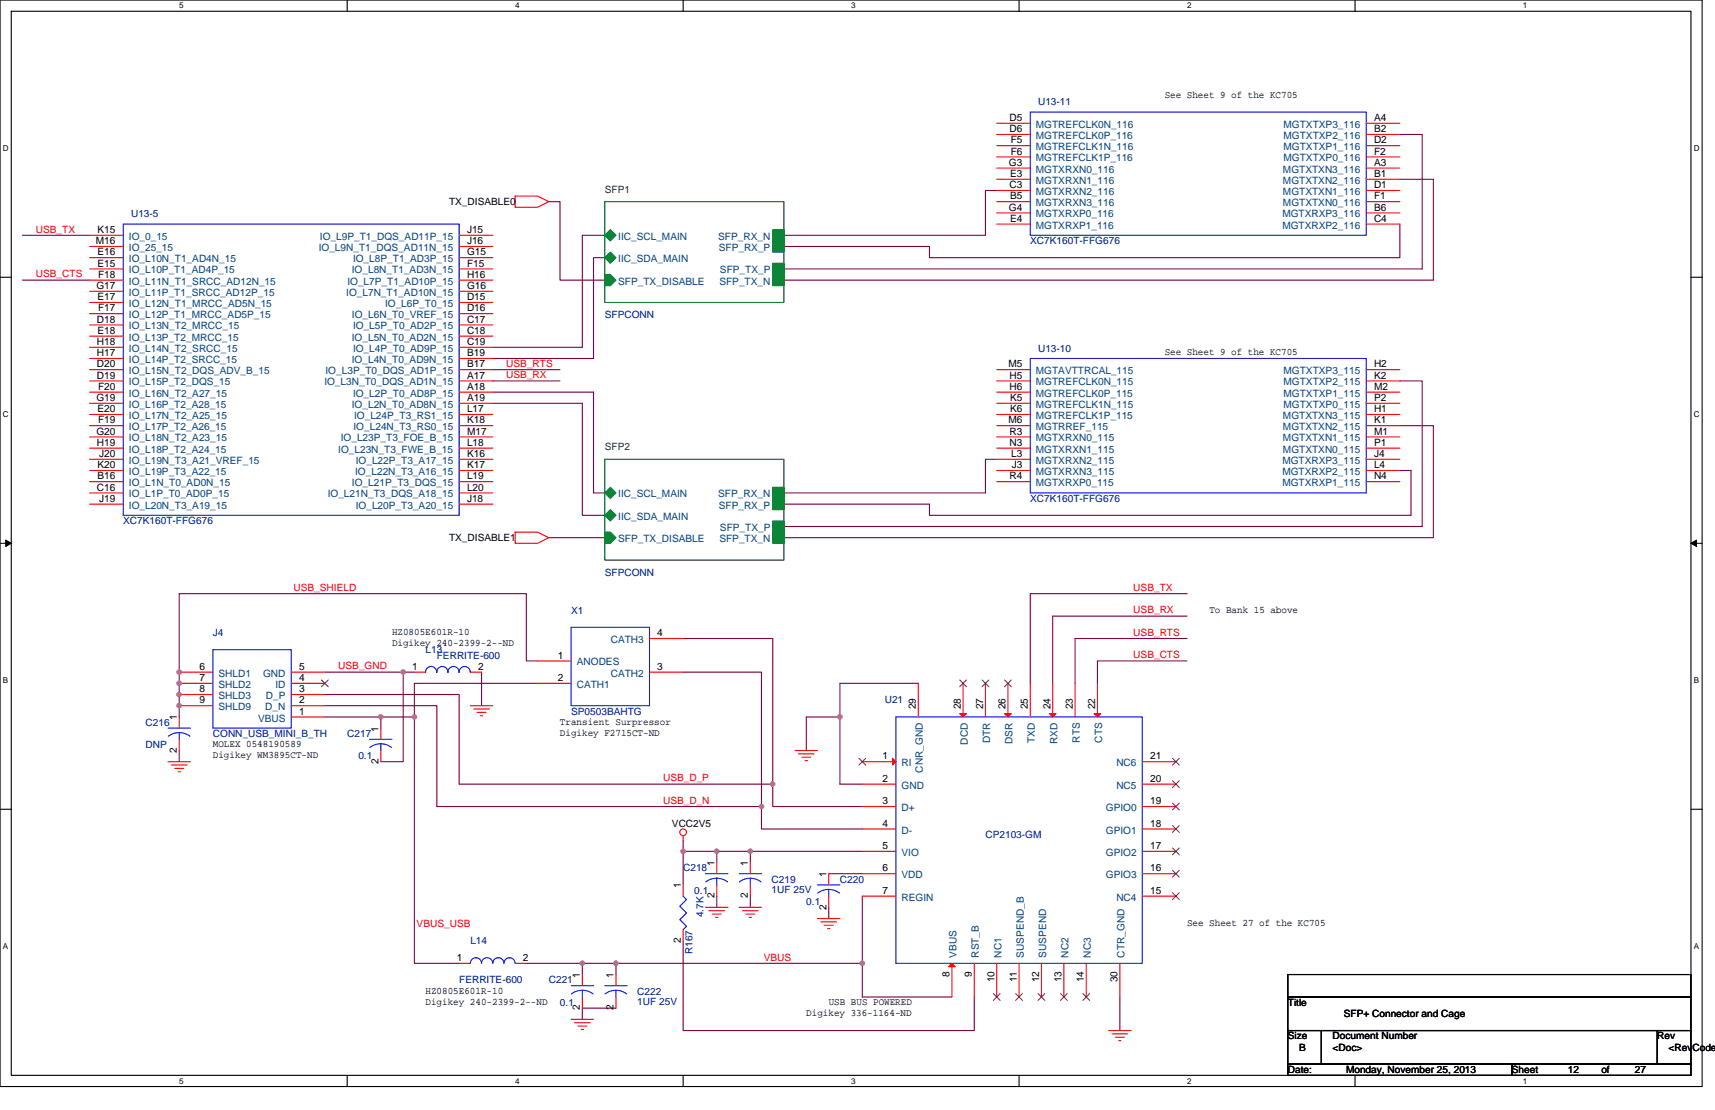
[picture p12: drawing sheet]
<svg xmlns="http://www.w3.org/2000/svg" width="432mm" height="279mm" viewBox="0 0 432 279" stroke-linecap="round" stroke-linejoin="round" font-family="sans-serif">
<path d="M0 0h428.6v273.5h-428.6zM2.8 2.8h422.9v267.9h-422.9z" fill="none" stroke="#000" stroke-width=".28"/>
<g fill="#fff">
<path d="M45.1 .3h1.1v2.3h-1.1z"/>
<path d="M45.1 271h1.1v2.2h-1.1z"/>
</g>
<path d="M87.4 0v2.8M87.4 270.7v2.8" fill="none" stroke="#000" stroke-width=".28"/>
<g fill="#fff">
<path d="M129.7 .3h1.1v2.3h-1.1z"/>
<path d="M129.7 271h1.1v2.2h-1.1z"/>
</g>
<path d="M172 0v2.8M172 270.7v2.8" fill="none" stroke="#000" stroke-width=".28"/>
<g fill="#fff">
<path d="M214.3 .3h1.1v2.3h-1.1z"/>
<path d="M214.3 271h1.1v2.2h-1.1z"/>
</g>
<path d="M256.6 0v2.8M256.6 270.7v2.8" fill="none" stroke="#000" stroke-width=".28"/>
<g fill="#fff">
<path d="M298.9 .3h1.1v2.3h-1.1z"/>
<path d="M298.9 271h1.1v2.2h-1.1z"/>
</g>
<path d="M341.2 0v2.8M341.2 270.7v2.8" fill="none" stroke="#000" stroke-width=".28"/>
<g fill="#fff">
<path d="M383.5 .3h1.1v2.3h-1.1z"/>
<path d="M383.5 271h1.1v2.2h-1.1z"/>
<path d="M.7 36.3h1.5v2.3h-1.5z"/>
<path d="M426.5 36.3h1.4v2.3h-1.4z"/>
<path d="M.7 103.3h1.5v2.2h-1.5z"/>
<path d="M426.5 103.3h1.4v2.2h-1.4z"/>
</g>
<path d="M0 69.8h2.8M425.7 69.8h2.9" fill="none" stroke="#000" stroke-width=".28"/>
<g fill="#fff">
<path d="M.7 170.2h1.4v2.3h-1.4z"/>
<path d="M426.5 170.2h1.3v2.3h-1.3z"/>
</g>
<path d="M0 136.8h2.8M425.7 136.8h2.9" fill="none" stroke="#000" stroke-width=".28"/>
<path d="M1.4 135.9l1.4 .9-1.4 .8zM425.7 136.8l1.4-.9v1.7z" fill="#000" stroke="#000" stroke-width=".25"/>
<g fill="#fff">
<path d="M.7 237.2h1.4v2.2h-1.4z"/>
<path d="M426.4 237.2h1.4v2.2h-1.4z"/>
</g>
<path d="M0 203.7h2.8M425.7 203.7h2.9M324.3 245.3h101.4v5.7h-101.4zM324.3 251h101.4v8.4h-101.4zM324.3 259.4h8.4v8.5h-8.4zM332.7 259.4h84.6v8.5h-84.6zM417.3 259.4h8.4v8.5h-8.4zM324.3 267.9h56.3v2.8h-56.3zM380.6 267.9h45.1v2.8h-45.1z" fill="none" stroke="#000" stroke-width=".28"/>
<g fill="none" stroke="#800040" stroke-width=".28">
<path d="M352.4 33.8h5.7v33.9h-160.7M5.7 59.2h16.9M138.2 50.8h2.8v19.7h11.3M152.3 59.2h-5.7v28.2h-22.5M251 47.9h-2.9v11.3h-50.7M352.4 56.4v8.5h-118.4v-2.9h-36.6M352.4 45.1h8.5v25.4h-163.5M5.7 70.5h16.9M152.3 64.9h-2.9v25.3h-25.3M124.1 98.7h25.3v25.4h2.9M124.1 95.9h16.9M124.1 93h16.9"/>
<path d="M352.4 95.9h5.7v36.6h-160.7M124.1 101.5h22.5v28.2h5.7M251 115.6h-2.9v8.5h-50.7M352.4 118.4h2.9v11.3h-121.3v-2.8h-36.6M352.4 107.1h8.5v28.2h-163.5M138.2 135.3h14.1M298.9 155.1h-33.9v16.9M298.9 149.4h-39.5v22.6M81.8 169.2h19.7M81.8 174.8h33.8v22.6h79M81.8 177.6h28.2v25.4h81.7M101.5 169.2v22.5h-5.6"/>
<path d="M101.5 169.2h2.8M121.2 169.2v8.4M135.3 172h-31v8.5M135.3 166.4h-2.8v-17h-87.4v31.1M172 160.7h22.6v36.7M172 169.2h19.7v33.8M231.2 172h-19.7v8.5M298.9 160.7h-28.2v11.3M298.9 166.4h-22.6v5.6M45.1 188.9v2.8M81.8 180.5h14.1M95.9 180.5v2.8"/>
<path d="M95.9 180.5h8.4M104.3 180.5v62h11.3M194.6 197.4v5.6h22.5M211.5 180.5h-8.5v8.4M211.5 180.5v16.9h5.6M172 211.5v2.8M172 214.3v8.5M172 214.3h8.5M180.5 214.3v2.8M180.5 214.3h8.4M191.7 203v5.7h25.4M208.7 219.9h8.4"/>
<path d="M217.1 214.3h-28.2v2.8M172 236.9v22.5h73.3v-8.4M180.5 225.6v2.8M188.9 225.6v2.8M208.7 228.4v2.8M217.1 225.6v16.9M132.5 242.5h14.1v2.8M146.6 242.5h8.5M155.1 242.5h62M155.1 253.8h-8.5v2.8M155.1 242.5v2.8M217.1 242.5v8.5h22.6"/>
<path d="M282 251v8.4"/>
</g>
<g fill="#f0f" stroke="#f0f" stroke-width=".28">
<circle cx="211.5" cy="180.4" r=".55"/>
<circle cx="180.4" cy="214.3" r=".56"/>
<circle cx="172" cy="214.3" r=".57"/>
<circle cx="146.6" cy="242.5" r=".56"/>
<circle cx="191.7" cy="203" r=".55"/>
<circle cx="194.5" cy="197.4" r=".55"/>
<circle cx="45.1" cy="169.2" r=".56"/>
<circle cx="45.1" cy="172" r=".57"/>
<circle cx="45.1" cy="174.8" r=".56"/>
<circle cx="45.1" cy="177.6" r=".56"/>
<circle cx="95.9" cy="180.4" r=".55"/>
<circle cx="104.3" cy="180.4" r=".55"/>
<circle cx="101.5" cy="169.2" r=".56"/>
<circle cx="217.1" cy="242.5" r=".56"/>
<circle cx="155.1" cy="242.5" r=".56"/>
<circle cx="188.9" cy="214.3" r=".56"/>
</g>
<g fill="none" stroke="#f00" stroke-width=".28">
<path d="M251 31h8.4M251 33.8h8.4M251 36.7h8.4M251 39.5h8.4M344 39.5h8.4M344 36.7h8.4M344 33.8h8.4M344 31h8.4M22.6 59.2h8.4M115.6 59.2h8.5M129.7 49.4h5.6l2.9 1.4-2.9 1.4h-5.6zM251 42.3h8.4"/>
<path d="M251 45.1h8.4M251 47.9h8.4M251 50.8h8.4M251 53.6h8.4M251 56.4h8.4M344 56.4h8.4M344 53.6h8.4M344 50.8h8.4M344 47.9h8.4M344 45.1h8.4M344 42.3h8.4M22.6 62h8.4"/>
<path d="M22.6 64.9h8.4M22.6 67.7h8.4M22.6 70.5h8.4M22.6 73.3h8.4M22.6 76.1h8.4M22.6 79h8.4M115.6 79h8.5M115.6 76.1h8.5M115.6 73.3h8.5M115.6 70.5h8.5M115.6 67.7h8.5M115.6 64.9h8.5"/>
<path d="M115.6 62h8.5M22.6 81.8h8.4M22.6 84.6h8.4M22.6 87.4h8.4M22.6 90.2h8.4M22.6 93h8.4M22.6 95.9h8.4M22.6 98.7h8.4M115.6 98.7h8.5M115.6 95.9h8.5M115.6 93h8.5M115.6 90.2h8.5"/>
<path d="M115.6 87.4h8.5M115.6 84.6h8.5M115.6 81.8h8.5M251 93h8.4M251 95.9h8.4M251 98.7h8.4M344 98.7h8.4M344 95.9h8.4M344 93h8.4M22.6 101.5h8.4M22.6 104.3h8.4M22.6 107.1h8.4"/>
<path d="M22.6 110h8.4M22.6 112.8h8.4M22.6 115.6h8.4M22.6 118.4h8.4M115.6 118.4h8.5M115.6 115.6h8.5M115.6 112.8h8.5M115.6 110h8.5M115.6 107.1h8.5M115.6 104.3h8.5M115.6 101.5h8.5M251 101.5h8.4"/>
<path d="M251 104.3h8.4M251 107.1h8.4M251 110h8.4M251 112.8h8.4M251 115.6h8.4M251 118.4h8.4M344 118.4h8.4M344 115.6h8.4M344 112.8h8.4M344 110h8.4M344 107.1h8.4M344 104.3h8.4"/>
<path d="M344 101.5h8.4M22.6 121.2h8.4M22.6 124.1h8.4M22.6 126.9h8.4M115.6 126.9h8.5M115.6 124.1h8.5M115.6 121.2h8.5M129.7 133.9h5.6l2.9 1.4-2.9 1.5h-5.6zM251 121.2h8.4M344 121.2h8.4M45.1 169.2h8.5M45.1 172h8.5"/>
<path d="M45.1 174.8h8.5M45.1 177.6h8.5M73.3 177.6h8.5M73.3 172h8.5M73.3 174.8h8.5M73.3 169.2h8.5M104.3 169.2h2.8M118.4 177.6h5.7M118.4 169.2h2.8M119.3 178.5h3.9M120.1 179.3h2.3M135.3 166.4h8.5"/>
<path d="M135.3 172h8.5M163.5 160.7h8.5M163.5 169.2h8.5M231.2 172v8.5M242.5 172v8.5M248.1 172v8.5M253.8 172v8.5M259.4 172v8.5M265 172v8.5M270.7 172v8.5M276.3 172v8.5M42.3 191.7h5.6"/>
<path d="M43.2 192.6h3.9M44 193.4h2.2M44.9 194.3h.5M45.1 180.5v2.8M45.1 186.1v2.8M73.3 180.5h8.5M95.9 183.3v2.8M95.9 188.9v2.8M121 180.2h.5M200.2 188.9h5.6M201 189.8h4M201.9 190.6h2.2"/>
<path d="M202.7 191.5h.6M217.1 191.7h8.5M217.1 197.4h8.5M287.6 191.7h8.5M287.6 197.4h8.5M172 210.4v1.1M180.5 217.1v2.8M188.9 217.1v2.8M208.7 219.9v2.9M217.1 203h8.5M217.1 208.7h8.5M217.1 214.3h8.5"/>
<path d="M217.1 219.9h8.5M287.6 203h8.5M287.6 208.7h8.5M287.6 214.3h8.5M287.6 219.9h8.5M172 222.8v2.8M172 234v2.9M177.6 228.4h5.7M178.5 229.2h3.9M179.3 230.1h2.3M180.2 230.9h.5M180.5 222.8v2.8"/>
<path d="M186.1 228.4h5.6M186.9 229.2h4M187.8 230.1h2.2M188.6 230.9h.6M188.9 222.8v2.8M205.8 231.2h5.7M206.7 232.1h3.9M207.5 232.9h2.3M208.4 233.7h.5M208.7 225.6v2.8M217.1 225.6h8.5M287.6 225.6h8.5"/>
<path d="M115.6 242.5h2.8M129.7 242.5h2.8M143.8 256.6h5.6M144.7 257.4h3.9M145.5 258.3h2.2M146.3 259.1h.6M146.6 245.3v2.8M146.6 251v2.8M155.1 245.3v2.8M155.1 251v2.8M239.7 242.5v8.5M245.3 242.5v8.5"/>
<path d="M251 242.5v8.5M256.6 242.5v8.5M262.2 242.5v8.5M267.9 242.5v8.5M273.5 242.5v8.5M279.1 259.4h5.7M282 242.5v8.5M280 260.2h3.9M280.8 261.1h2.3M281.7 261.9h.5"/>
<circle cx="172" cy="209.5" r=".84"/>
</g>
<g fill="#008040" stroke="#008040" stroke-width=".28">
<path d="M152.3 69.1h1.4l1.4 1.4-1.4 1.4h-1.4z" fill-rule="evenodd"/>
<path d="M194.6 57.8h2.8v2.8h-2.8z" fill-rule="evenodd"/>
<path d="M194.6 60.6h2.8v2.9h-2.8z" fill-rule="evenodd"/>
<path d="M194.6 69.1h2.8v2.8h-2.8z" fill-rule="evenodd"/>
<path d="M194.6 66.3h2.8v2.8h-2.8z" fill-rule="evenodd"/>
<path d="M153.7 57.8l1.4 1.4-1.4 1.4-1.4-1.4z" fill-rule="evenodd"/>
<path d="M152.3 64.9l1.4-1.4 1.4 1.4-1.4 1.4z" fill-rule="evenodd"/>
<path d="M152.3 133.9h1.4l1.4 1.4-1.4 1.5h-1.4z" fill-rule="evenodd"/>
<path d="M194.6 122.7h2.8v2.8h-2.8z" fill-rule="evenodd"/>
<path d="M194.6 125.5h2.8v2.8h-2.8z" fill-rule="evenodd"/>
<path d="M194.6 133.9h2.8v2.9h-2.8z" fill-rule="evenodd"/>
<path d="M194.6 131.1h2.8v2.8h-2.8z" fill-rule="evenodd"/>
<path d="M153.7 122.7l1.4 1.4-1.4 1.4-1.4-1.4z" fill-rule="evenodd"/>
<path d="M153.7 128.3l1.4 1.4-1.4 1.4-1.4-1.4z" fill-rule="evenodd"/>
</g>
<path d="M152.3 50.8h45.1v25.3h-45.1zM152.3 115.6h45.1v25.4h-45.1z" fill="none" stroke="#008000" stroke-width=".28"/>
<g fill="none" stroke="#00f" stroke-width=".28">
<path d="M259.4 28.2h84.6v31h-84.6zM31 56.4h84.6v73.3h-84.6zM259.4 90.2h84.6v33.9h-84.6zM143.8 157.9h19.7v19.7h-19.7zM53.6 163.5h19.7v19.8h-19.7zM115.6 169.2a1.4 1.4 0 0 0-1.4-1.4 1.38 1.38 0 0 0-1.4 1.4 1.4 1.4 0 0 0-1.5-1.4h.1a1.38 1.38 0 0 0-1.4 1.4 1.41 1.41 0 0 0-1.4-1.4 1.41 1.41 0 0 0-1.5 1.4M118.4 169.2a1.39 1.39 0 0 0-1.4-1.4 1.38 1.38 0 0 0-1.4 1.4M42.3 183.3h5.6M42.4 185.3a4.5 4.5 0 0 1 5.4 0M45.1 184.4v1.7M93 186.1h5.7M93.1 188.2l1.3-.7 1.5-.3 1.4 .3 1.3 .7"/>
<path d="M95.9 187.2v1.7M225.6 180.5h62v62h-62zM177.6 219.9h5.7M186.1 219.9h5.6M172 225.6l.8 .8-1.6 1.7 1.6 1.7-1.6 1.7 1.6 1.7-.8 .8M177.7 222l1.3-.7 1.4-.2 1.5 .2 1.3 .7M180.5 221.1v1.7M186.2 222a4.5 4.5 0 0 1 5.4 0M188.9 221.1v1.7M205.8 222.8h5.7M205.9 224.8l1.3-.7 1.4-.2 1.5 .2 1.3 .7M208.7 223.9v1.7"/>
<path d="M118.4 242.5a1.38 1.38 0 0 1 1.4-1.4 1.4 1.4 0 0 1 1.4 1.4 1.42 1.42 0 0 1 1.4-1.4 1.42 1.42 0 0 1 1.5 1.4 1.42 1.42 0 0 1 1.4-1.4 1.4 1.4 0 0 1 1.4 1.4 1.42 1.42 0 0 1 1.4-1.4 1.4 1.4 0 0 1 1.4 1.4M143.8 248.1h5.6M143.9 250.2a4.5 4.5 0 0 1 5.4 0M146.6 249.3v1.7M152.3 248.1h5.6M152.3 250.2a4.5 4.5 0 0 1 5.5 0M155.1 249.3v1.7"/>
</g>
<g fill="#f00" stroke="#f00" stroke-width=".28">
<path d="M224.7 190.9l.9 .8-.9 .9z"/>
<path d="M238.8 243.3l.9-.8 .8 .8z"/>
<path d="M241.6 179.6h1.7l-.8 .9z"/>
<path d="M252.9 179.6h1.7l-.8 .9z"/>
<path d="M264.2 179.6h1.7l-.9 .9z"/>
<path d="M275.5 179.6h1.7l-.9 .9z"/>
</g>
<g fill="none" stroke="#804000" stroke-width=".25">
<path d="M80.9 171.2l1.8 1.7M82.6 171.2l-1.7 1.7M241.6 171.2l1.8 1.7M243.3 171.2l-1.7 1.7M247.3 171.2l1.7 1.7M249 171.2l-1.8 1.7M252.9 171.2l1.7 1.7M254.6 171.2l-1.7 1.7M216.3 190.9l1.7 1.7M218 190.9l-1.8 1.7M295.2 190.9l1.7 1.7M295.2 196.5l1.7 1.7"/>
<path d="M296.9 190.9l-1.7 1.7M296.9 196.5l-1.7 1.7M295.2 202.2l1.7 1.7M295.2 207.8l1.7 1.7M295.2 213.4l1.7 1.8M295.2 219.1l1.7 1.7M296.9 202.2l-1.7 1.7M296.9 207.8l-1.7 1.7M296.9 213.4l-1.7 1.8M296.9 219.1l-1.7 1.7M295.2 224.7l1.7 1.7M296.9 224.7l-1.7 1.7"/>
<path d="M250.1 250.1l1.7 1.7M251.8 250.1l-1.7 1.7M255.7 250.1l1.8 1.7M257.4 250.1l-1.7 1.7M261.4 250.1l1.7 1.7M263.1 250.1l-1.8 1.7M267 250.1l1.7 1.7M268.7 250.1l-1.7 1.7M272.6 250.1l1.8 1.7M274.3 250.1l-1.7 1.7"/>
</g>
<g font-size="2.5" fill="#000080">
<text x="261.4" y="26.5">U13-11</text>
<text x="33" y="54.7">U13-5</text>
<text x="259.4" y="61.5">XC7K160T-FFG676</text>
<text x="152.3" y="80.1">SFPCONN</text>
<text x="261.4" y="88.5">U13-10</text>
<text x="31" y="132">XC7K160T-FFG676</text>
<text x="259.4" y="126.3">XC7K160T-FFG676</text>
<text x="152.3" y="144.9">SFPCONN</text>
<text x="143.8" y="154.5">X1</text>
<text x="53.6" y="160.1">J4</text>
<text x="107.1" y="164.4">L13</text>
<text x="110" y="165.8">FERRITE-600</text>
<text x="143.8" y="179.9">SP0503BAHTG</text>
<text x="222.8" y="177.1">U21</text>
<text x="36.7" y="182.7">C216</text>
<text x="53.6" y="185.5">CONN_USB_MINI_B_TH</text>
<text x="87.4" y="185.5">C217</text>
<text x="36.7" y="188.3">DNP</text>
<text x="90.2" y="191.2">0.1</text>
<text x="248.1" y="210.9">CP2103-GM</text>
<text x="172" y="219.4">C218</text>
<text x="174.8" y="225">0.1</text>
<text x="194.3" y="222.2">C219</text>
<text x="194.3" y="224.7">1UF 25V</text>
<text x="203" y="227.8">0.1</text>
<text x="211.5" y="222.2">C220</text>
<text x="177.1" y="230.9" transform="rotate(-90 177.1 230.9)">4.7K</text>
<text x="118.4" y="237.7">L14</text>
<text x="174.3" y="240.2" transform="rotate(-90 174.3 240.2)">R167</text>
<text x="115.6" y="247.5">FERRITE-600</text>
<text x="138.2" y="247.5">C221</text>
<text x="160.4" y="250.4">C222</text>
<text x="141" y="253.2">0.1</text>
<text x="160.4" y="252.9">1UF 25V</text>
</g>
<g font-size="2.5">
<text x="293.2" y="24.6">See Sheet 9 of the KC705</text>
<text x="254.2" y="30.4">D5</text>
<text x="254.2" y="33.3">D6</text>
<text x="345.9" y="33.3">B2</text>
<text x="345.9" y="30.4">A4</text>
<text x="254" y="41.7">G3</text>
<text x="254.5" y="36.1">F5</text>
<text x="254.5" y="38.9">F6</text>
<text x="345.9" y="41.7">A3</text>
<text x="345.9" y="38.9">F2</text>
<text x="345.9" y="36.1">D2</text>
<text x="254.2" y="47.3">C3</text>
<text x="254.3" y="44.5">E3</text>
<text x="345.9" y="47.3">D1</text>
<text x="345.9" y="44.5">B1</text>
<text x="113.1" y="51.6">TX_DISABLE0</text>
<text x="254" y="53">G4</text>
<text x="254.3" y="50.2">B5</text>
<text x="345.9" y="53">B6</text>
<text x="345.9" y="50.2">F1</text>
<text x="24.5" y="58.6">K15</text>
<text x="117.6" y="58.6">J15</text>
<text x="254.3" y="55.8">E4</text>
<text x="345.9" y="55.8">C4</text>
<text x="24.1" y="61.4">M16</text>
<text x="24.5" y="64.3">E16</text>
<text x="117.6" y="61.4">J16</text>
<text x="117.6" y="64.3">G15</text>
<text x="24.5" y="67.1">E15</text>
<text x="24.7" y="69.9">F18</text>
<text x="117.6" y="69.9">H16</text>
<text x="117.6" y="67.1">F15</text>
<text x="24.3" y="72.7">G17</text>
<text x="24.5" y="75.5">E17</text>
<text x="117.6" y="72.7">G16</text>
<text x="117.6" y="75.5">D15</text>
<text x="24.4" y="81.2">D18</text>
<text x="24.7" y="78.4">F17</text>
<text x="117.6" y="81.2">C17</text>
<text x="117.6" y="78.4">D16</text>
<text x="24.4" y="86.8">H18</text>
<text x="24.4" y="89.6">H17</text>
<text x="24.5" y="84">E18</text>
<text x="117.6" y="89.6">B19</text>
<text x="117.6" y="86.8">C19</text>
<text x="117.6" y="84">C18</text>
<text x="293.2" y="89.4">See Sheet 9 of the KC705</text>
<text x="24.4" y="92.5">D20</text>
<text x="24.4" y="95.3">D19</text>
<text x="117.6" y="95.3">A17</text>
<text x="117.6" y="92.5">B17</text>
<text x="253.9" y="92.5">M5</text>
<text x="254.2" y="95.3">H5</text>
<text x="345.9" y="95.3">K2</text>
<text x="345.9" y="92.5">H2</text>
<text x="24.3" y="100.9">G19</text>
<text x="24.7" y="98.1">F20</text>
<text x="117.6" y="100.9">A19</text>
<text x="117.6" y="98.1">A18</text>
<text x="254.2" y="98.1">H6</text>
<text x="254.3" y="100.9">K5</text>
<text x="345.9" y="100.9">P2</text>
<text x="345.9" y="98.1">M2</text>
<text x="24.5" y="103.7">E20</text>
<text x="24.7" y="106.6">F19</text>
<text x="117.6" y="106.6">K18</text>
<text x="117.6" y="103.7">L17</text>
<text x="253.9" y="106.6">M6</text>
<text x="254.3" y="103.7">K6</text>
<text x="345.9" y="106.6">K1</text>
<text x="345.9" y="103.7">H1</text>
<text x="24.3" y="109.4">G20</text>
<text x="24.4" y="112.2">H19</text>
<text x="117.6" y="112.2">L18</text>
<text x="117.6" y="109.4">M17</text>
<text x="254.2" y="109.4">R3</text>
<text x="254.2" y="112.2">N3</text>
<text x="345.9" y="112.2">P1</text>
<text x="345.9" y="109.4">M1</text>
<text x="24.5" y="117.8">K20</text>
<text x="25" y="115">J20</text>
<text x="117.6" y="117.8">K17</text>
<text x="117.6" y="115">K16</text>
<text x="254.6" y="115">L3</text>
<text x="254.7" y="117.8">J3</text>
<text x="345.9" y="117.8">L4</text>
<text x="345.9" y="115">J4</text>
<text x="24.4" y="123.5">C16</text>
<text x="24.5" y="120.7">B16</text>
<text x="117.6" y="123.5">L20</text>
<text x="117.6" y="120.7">L19</text>
<text x="254.2" y="120.7">R4</text>
<text x="345.9" y="120.7">N4</text>
<text x="25" y="126.3">J19</text>
<text x="117.6" y="126.3">J18</text>
<text x="113.1" y="136.2">TX_DISABLE1</text>
<text x="304.5" y="154.3">To Bank 15 above</text>
<text x="98.7" y="159.9">HZ0805E601R-10</text>
<text x="165.5" y="160.1">4</text>
<text x="98.7" y="162.7">Digikey 240-2399-2--ND</text>
<text x="140.4" y="165.8">1</text>
<text x="50.2" y="168.6">6</text>
<text x="50.2" y="171.4">7</text>
<text x="75.3" y="171.4">4</text>
<text x="75.3" y="168.6">5</text>
<text x="103.8" y="168.6">1</text>
<text x="120.4" y="168.6">2</text>
<text x="140.4" y="171.4">2</text>
<text x="165.5" y="168.6">3</text>
<text x="50.2" y="174.2">8</text>
<text x="50.2" y="177">9</text>
<text x="75.3" y="177">2</text>
<text x="75.3" y="174.2">3</text>
<text x="75.3" y="179.9">1</text>
<text x="230.6" y="178.5" transform="rotate(-90 230.6 178.5)">29</text>
<text x="241.9" y="178.5" transform="rotate(-90 241.9 178.5)">28</text>
<text x="247.5" y="178.5" transform="rotate(-90 247.5 178.5)">27</text>
<text x="253.2" y="178.5" transform="rotate(-90 253.2 178.5)">26</text>
<text x="258.8" y="178.5" transform="rotate(-90 258.8 178.5)">25</text>
<text x="264.5" y="178.5" transform="rotate(-90 264.5 178.5)">24</text>
<text x="270.1" y="178.5" transform="rotate(-90 270.1 178.5)">23</text>
<text x="275.7" y="178.5" transform="rotate(-90 275.7 178.5)">22</text>
<text x="44.5" y="181.3" transform="rotate(-90 44.5 181.3)">1</text>
<text x="95.3" y="184.1" transform="rotate(-90 95.3 184.1)">1</text>
<text x="141" y="182.5">Transient Surpressor</text>
<text x="141" y="185.3">Digikey F2715CT-ND</text>
<text x="44.5" y="189.5" transform="rotate(-90 44.5 189.5)">2</text>
<text x="53.6" y="188.1">MOLEX 0548190589</text>
<text x="53.6" y="190.9">Digikey WM3895CT-ND</text>
<text x="222.2" y="191.1">1</text>
<text x="289.6" y="191.1">21</text>
<text x="95.3" y="192.3" transform="rotate(-90 95.3 192.3)">2</text>
<text x="222.2" y="196.8">2</text>
<text x="289.6" y="196.8">20</text>
<text x="222.2" y="202.4">3</text>
<text x="289.6" y="202.4">19</text>
<text x="169.2" y="208.1">VCC2V5</text>
<text x="222.2" y="208.1">4</text>
<text x="289.6" y="208.1">18</text>
<text x="222.2" y="213.7">5</text>
<text x="289.6" y="213.7">17</text>
<text x="179.9" y="218" transform="rotate(-90 179.9 218)">1</text>
<text x="188.3" y="218" transform="rotate(-90 188.3 218)">1</text>
<text x="208.1" y="220.8" transform="rotate(-90 208.1 220.8)">1</text>
<text x="222.2" y="219.3">6</text>
<text x="289.6" y="219.3">16</text>
<text x="171.4" y="223.6" transform="rotate(-90 171.4 223.6)">1</text>
<text x="179.9" y="226.1" transform="rotate(-90 179.9 226.1)">2</text>
<text x="188.3" y="226.1" transform="rotate(-90 188.3 226.1)">2</text>
<text x="222.2" y="225">7</text>
<text x="289.6" y="225">15</text>
<text x="208.1" y="229" transform="rotate(-90 208.1 229)">2</text>
<text x="298.9" y="233.2">See Sheet 27 of the KC705</text>
<text x="171.4" y="237.4" transform="rotate(-90 171.4 237.4)">2</text>
<text x="115" y="241.9">1</text>
<text x="131.7" y="241.9">2</text>
<text x="239.1" y="245.9" transform="rotate(-90 239.1 245.9)">8</text>
<text x="244.7" y="245.9" transform="rotate(-90 244.7 245.9)">9</text>
<text x="107.1" y="250.1">HZ0805E601R-10</text>
<text x="146" y="246.1" transform="rotate(-90 146 246.1)">1</text>
<text x="154.5" y="246.1" transform="rotate(-90 154.5 246.1)">1</text>
<text x="250.4" y="247.3" transform="rotate(-90 250.4 247.3)">10</text>
<text x="256" y="247.3" transform="rotate(-90 256 247.3)">11</text>
<text x="261.6" y="247.3" transform="rotate(-90 261.6 247.3)">12</text>
<text x="267.3" y="247.3" transform="rotate(-90 267.3 247.3)">13</text>
<text x="272.9" y="247.3" transform="rotate(-90 272.9 247.3)">14</text>
<text x="281.4" y="247.3" transform="rotate(-90 281.4 247.3)">30</text>
<text x="107.1" y="252.9">Digikey 240-2399-2--ND</text>
<text x="146" y="254.3" transform="rotate(-90 146 254.3)">2</text>
<text x="154.5" y="254.3" transform="rotate(-90 154.5 254.3)">2</text>
<text x="203" y="255.8">Digikey 336-1164-ND</text>
<text x="208.7" y="252.9">USB BUS POWERED</text>
<text x="324.3" y="253.2">Title</text>
<text x="338.3" y="256">SFP+ Connector and Cage</text>
<text x="324.3" y="261.6">Size</text>
<text x="335.5" y="261.6">Document Number</text>
<text x="417.3" y="261.6">Rev</text>
<text x="327.1" y="264.5">B</text>
<text x="335.5" y="264.5">&lt;Doc&gt;</text>
<text x="420.1" y="264.5">&lt;RevCode</text>
<text x="324.3" y="270.1">Date:</text>
<text x="338.9" y="270.1">Monday, November 25, 2013</text>
<text x="380.6" y="270.1">Sheet</text>
<text x="394.7" y="270.1">12</text>
<text x="403.2" y="270.1">of</text>
<text x="411.6" y="270.1">27</text>
</g>
<g font-size="2.5" fill="#004080">
<text x="260.8" y="32.2">MGTREFCLK0N_116</text>
<text x="260.8" y="35">MGTREFCLK0P_116</text>
<text x="323.2" y="35">MGTXTXP2_116</text>
<text x="323.2" y="32.2">MGTXTXP3_116</text>
<text x="260.8" y="37.8">MGTREFCLK1N_116</text>
<text x="260.8" y="40.6">MGTREFCLK1P_116</text>
<text x="323.2" y="40.6">MGTXTXP0_116</text>
<text x="323.2" y="37.8">MGTXTXP1_116</text>
<text x="260.8" y="43.5">MGTXRXN0_116</text>
<text x="260.8" y="46.3">MGTXRXN1_116</text>
<text x="323" y="46.3">MGTXTXN2_116</text>
<text x="323" y="43.5">MGTXTXN3_116</text>
<text x="260.8" y="49.1">MGTXRXN2_116</text>
<text x="260.8" y="51.9">MGTXRXN3_116</text>
<text x="323" y="51.9">MGTXTXN0_116</text>
<text x="323" y="49.1">MGTXTXN1_116</text>
<text x="260.8" y="54.7">MGTXRXP0_116</text>
<text x="260.8" y="57.6">MGTXRXP1_116</text>
<text x="322.9" y="57.6">MGTXRXP2_116</text>
<text x="322.9" y="54.7">MGTXRXP3_116</text>
<text x="32.4" y="60.4">IO_0_15</text>
<text x="32.4" y="63.2">IO_25_15</text>
<text x="32.4" y="66">IO_L10N_T1_AD4N_15</text>
<text x="80.2" y="63.2">IO_L9N_T1_DQS_AD11N_15</text>
<text x="80.5" y="60.4">IO_L9P_T1_DQS_AD11P_15</text>
<text x="88.9" y="66">IO_L8P_T1_AD3P_15</text>
<text x="155.7" y="60.4">IIC_SCL_MAIN</text>
<text x="155.7" y="66">IIC_SDA_MAIN</text>
<text x="180.8" y="60.4">SFP_RX_N</text>
<text x="181" y="63.2">SFP_RX_P</text>
<text x="32.4" y="68.8">IO_L10P_T1_AD4P_15</text>
<text x="32.4" y="71.6">IO_L11N_T1_SRCC_AD12N_15</text>
<text x="87.5" y="71.6">IO_L7P_T1_AD10P_15</text>
<text x="88.6" y="68.8">IO_L8N_T1_AD3N_15</text>
<text x="155.7" y="71.6">SFP_TX_DISABLE</text>
<text x="181.1" y="71.6">SFP_TX_N</text>
<text x="181.3" y="68.8">SFP_TX_P</text>
<text x="32.4" y="74.5">IO_L11P_T1_SRCC_AD12P_15</text>
<text x="32.4" y="77.3">IO_L12N_T1_MRCC_AD5N_15</text>
<text x="87.2" y="74.5">IO_L7N_T1_AD10N_15</text>
<text x="96.9" y="77.3">IO_L6P_T0_15</text>
<text x="32.4" y="80.1">IO_L12P_T1_MRCC_AD5P_15</text>
<text x="32.4" y="82.9">IO_L13N_T2_MRCC_15</text>
<text x="88.6" y="80.1">IO_L6N_T0_VREF_15</text>
<text x="88.9" y="82.9">IO_L5P_T0_AD2P_15</text>
<text x="32.4" y="85.7">IO_L13P_T2_MRCC_15</text>
<text x="32.4" y="88.6">IO_L14N_T2_SRCC_15</text>
<text x="88.6" y="85.7">IO_L5N_T0_AD2N_15</text>
<text x="88.9" y="88.6">IO_L4P_T0_AD9P_15</text>
<text x="32.4" y="91.4">IO_L14P_T2_SRCC_15</text>
<text x="32.4" y="94.2">IO_L15N_T2_DQS_ADV_B_15</text>
<text x="82" y="94.2">IO_L3P_T0_DQS_AD1P_15</text>
<text x="88.6" y="91.4">IO_L4N_T0_AD9N_15</text>
<text x="260.8" y="94.2">MGTAVTTRCAL_115</text>
<text x="323.2" y="94.2">MGTXTXP3_115</text>
<text x="32.4" y="97">IO_L15P_T2_DQS_15</text>
<text x="32.4" y="99.8">IO_L16N_T2_A27_15</text>
<text x="81.7" y="97">IO_L3N_T0_DQS_AD1N_15</text>
<text x="88.9" y="99.8">IO_L2P_T0_AD8P_15</text>
<text x="260.8" y="97">MGTREFCLK0N_115</text>
<text x="260.8" y="99.8">MGTREFCLK0P_115</text>
<text x="323.2" y="99.8">MGTXTXP1_115</text>
<text x="323.2" y="97">MGTXTXP2_115</text>
<text x="32.4" y="102.7">IO_L16P_T2_A28_15</text>
<text x="32.4" y="105.5">IO_L17N_T2_A25_15</text>
<text x="88.6" y="102.7">IO_L2N_T0_AD8N_15</text>
<text x="89.2" y="105.5">IO_L24P_T3_RS1_15</text>
<text x="260.8" y="102.7">MGTREFCLK1N_115</text>
<text x="260.8" y="105.5">MGTREFCLK1P_115</text>
<text x="323" y="105.5">MGTXTXN3_115</text>
<text x="323.2" y="102.7">MGTXTXP0_115</text>
<text x="32.4" y="108.3">IO_L17P_T2_A26_15</text>
<text x="32.4" y="111.1">IO_L18N_T2_A23_15</text>
<text x="32.4" y="113.9">IO_L18P_T2_A24_15</text>
<text x="85.2" y="113.9">IO_L23N_T3_FWE_B_15</text>
<text x="85.8" y="111.1">IO_L23P_T3_FOE_B_15</text>
<text x="89" y="108.3">IO_L24N_T3_RS0_15</text>
<text x="260.8" y="108.3">MGTRREF_115</text>
<text x="260.8" y="111.1">MGTXRXN0_115</text>
<text x="260.8" y="113.9">MGTXRXN1_115</text>
<text x="323" y="113.9">MGTXTXN0_115</text>
<text x="323" y="111.1">MGTXTXN1_115</text>
<text x="323" y="108.3">MGTXTXN2_115</text>
<text x="32.4" y="116.8">IO_L19N_T3_A21_VREF_15</text>
<text x="32.4" y="119.6">IO_L19P_T3_A22_15</text>
<text x="89.4" y="119.6">IO_L22N_T3_A16_15</text>
<text x="89.6" y="116.8">IO_L22P_T3_A17_15</text>
<text x="260.8" y="116.8">MGTXRXN2_115</text>
<text x="260.8" y="119.6">MGTXRXN3_115</text>
<text x="322.9" y="119.6">MGTXRXP2_115</text>
<text x="322.9" y="116.8">MGTXRXP3_115</text>
<text x="32.4" y="122.4">IO_L1N_T0_AD0N_15</text>
<text x="32.4" y="125.2">IO_L1P_T0_AD0P_15</text>
<text x="82.5" y="125.2">IO_L21N_T3_DQS_A18_15</text>
<text x="88.6" y="122.4">IO_L21P_T3_DQS_15</text>
<text x="155.7" y="125.2">IIC_SCL_MAIN</text>
<text x="180.8" y="125.2">SFP_RX_N</text>
<text x="260.8" y="122.4">MGTXRXP0_115</text>
<text x="322.9" y="122.4">MGTXRXP1_115</text>
<text x="32.4" y="128">IO_L20N_T3_A19_15</text>
<text x="89.6" y="128">IO_L20P_T3_A20_15</text>
<text x="155.7" y="130.9">IIC_SDA_MAIN</text>
<text x="181" y="128">SFP_RX_P</text>
<text x="155.7" y="136.5">SFP_TX_DISABLE</text>
<text x="181.1" y="136.5">SFP_TX_N</text>
<text x="181.3" y="133.7">SFP_TX_P</text>
<text x="153.8" y="161.9">CATH3</text>
<text x="145.2" y="167.5">ANODES</text>
<text x="55" y="170.3">SHLD1</text>
<text x="55" y="173.1">SHLD2</text>
<text x="66.3" y="170.3">GND</text>
<text x="69.4" y="173.1">ID</text>
<text x="145.2" y="173.1">CATH1</text>
<text x="153.8" y="170.3">CATH2</text>
<text x="55" y="176">SHLD3</text>
<text x="55" y="178.8">SHLD9</text>
<text x="66.8" y="178.8">D_N</text>
<text x="67" y="176">D_P</text>
<text x="65" y="181.6">VBUS</text>
<text x="243.7" y="187.4" transform="rotate(-90 243.7 187.4)">DCD</text>
<text x="249.3" y="187.1" transform="rotate(-90 249.3 187.1)">DTR</text>
<text x="255" y="187.3" transform="rotate(-90 255 187.3)">DSR</text>
<text x="260.6" y="187" transform="rotate(-90 260.6 187)">TXD</text>
<text x="266.2" y="187.3" transform="rotate(-90 266.2 187.3)">RXD</text>
<text x="271.9" y="187" transform="rotate(-90 271.9 187)">RTS</text>
<text x="277.5" y="187" transform="rotate(-90 277.5 187)">CTS</text>
<text x="227" y="192.9">RI</text>
<text x="232.4" y="194.5" transform="rotate(-90 232.4 194.5)">CNR_GND</text>
<text x="281.1" y="192.9">NC6</text>
<text x="227" y="198.5">GND</text>
<text x="281.1" y="198.5">NC5</text>
<text x="227" y="204.2">D+</text>
<text x="227" y="209.8">D-</text>
<text x="278.4" y="204.2">GPIO0</text>
<text x="278.4" y="209.8">GPIO1</text>
<text x="227" y="215.4">VIO</text>
<text x="278.4" y="215.4">GPIO2</text>
<text x="227" y="221.1">VDD</text>
<text x="278.4" y="221.1">GPIO3</text>
<text x="227" y="226.7">REGIN</text>
<text x="281.1" y="226.7">NC4</text>
<text x="240.9" y="241.1" transform="rotate(-90 240.9 241.1)">VBUS</text>
<text x="246.5" y="241.1" transform="rotate(-90 246.5 241.1)">RST_B</text>
<text x="252.1" y="241.1" transform="rotate(-90 252.1 241.1)">NC1</text>
<text x="257.8" y="241.1" transform="rotate(-90 257.8 241.1)">SUSPEND_B</text>
<text x="263.4" y="241.1" transform="rotate(-90 263.4 241.1)">SUSPEND</text>
<text x="269" y="241.1" transform="rotate(-90 269 241.1)">NC2</text>
<text x="274.7" y="241.1" transform="rotate(-90 274.7 241.1)">NC3</text>
<text x="283.1" y="241.1" transform="rotate(-90 283.1 241.1)">CTR_GND</text>
</g>
<g font-size="2.5" fill="#004040">
<text x="152.3" y="48.5">SFP1</text>
<text x="152.3" y="113.3">SFP2</text>
</g>
<g font-size="2.5" fill="#f00">
<text x="9" y="58.5">USB_TX</text>
<text x="9" y="69.8">USB_CTS</text>
<text x="127.5" y="95.2">USB_RX</text>
<text x="127.5" y="92.4">USB_RTS</text>
<text x="73.9" y="148.8">USB_SHIELD</text>
<text x="285.3" y="148.8">USB_TX</text>
<text x="285.3" y="154.4">USB_RX</text>
<text x="285.3" y="160">USB_RTS</text>
<text x="285.3" y="165.7">USB_CTS</text>
<text x="85.2" y="168.5">USB_GND</text>
<text x="166.9" y="196.7">USB_D_P</text>
<text x="166.9" y="202.3">USB_D_N</text>
<text x="104.9" y="233.3">VBUS_USB</text>
<text x="192.3" y="241.9">VBUS</text>
</g>
<g font-size="2">
<text x="45.1" y="2.1">5</text>
<text x="129.7" y="2.1">4</text>
<text x="214.3" y="2.1">3</text>
<text x="298.9" y="2.1">2</text>
<text x="383.5" y="2.1">1</text>
<text x=".7" y="38.1">D</text>
<text x="426.5" y="38.1">D</text>
<text x=".7" y="105.1">C</text>
<text x="426.5" y="105.1">C</text>
<text x=".7" y="172">B</text>
<text x="426.5" y="172">B</text>
<text x=".7" y="239">A</text>
<text x="426.5" y="239">A</text>
<text x="45.1" y="272.8">5</text>
<text x="129.7" y="272.8">4</text>
<text x="214.3" y="272.8">3</text>
<text x="298.9" y="272.8">2</text>
<text x="383.5" y="272.8">1</text>
</g>
</svg>
